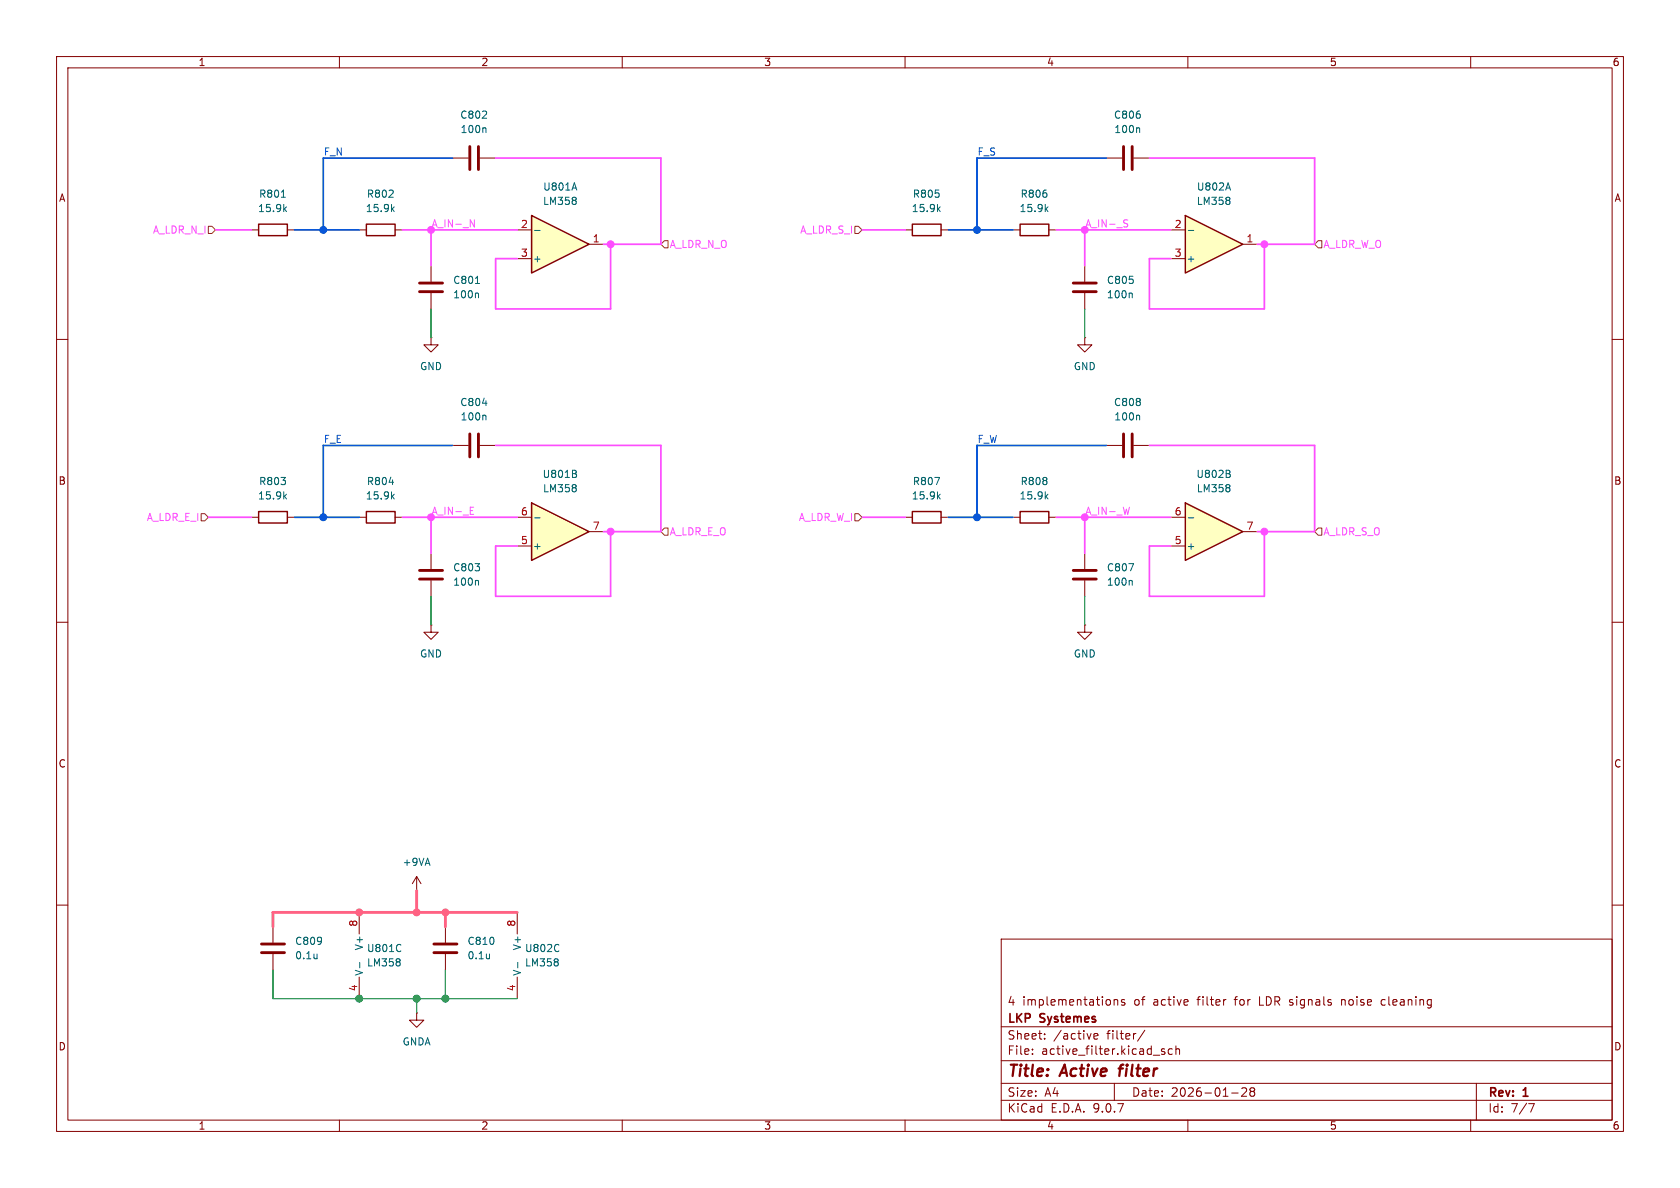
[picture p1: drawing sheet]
<svg xmlns="http://www.w3.org/2000/svg" width="297mm" height="210mm" viewBox="0 0 297 210" stroke-linecap="round" stroke-linejoin="round" font-family="sans-serif">
<g fill="none" stroke="#840000" stroke-width=".18">
<path d="M10 10h277v190h-277zM12 12h273v186h-273zM60 10v2M110 10v2M160 10v2M210 10v2M260 10v2M195.6 27.9h2.8M200.4 27.9h2.8M10 60h2M285 60h2M63.5 91.4h1.3"/>
<path d="M69.8 91.4h1.3M10 110h2M285 110h2M10 160h2M177 166h108v32h-108zM197 176.7v1M197 176.8l.2-.1 .3 .1 .1 .9M198.8 176.8l-.3-.1-.3 .2 .1 .2 .5 .2v.3h-.6M216.6 176.7h.1M237.2 176.7v1M237.4 176.7l-.2 .1M244.7 176.7l-.4 .1-.1 .2v.6l.5 .1"/>
<path d="M285 160h2M60 198v2M110 198v2M160 198v2M177 194.5h108M177 191.5h108M177 187.5h108M177 181.5h108M182.5 186.3v.1M182.5 185.5v.1M184.7 183.6v.1M184.7 182.8v.1"/>
<path d="M193.4 183.2l.7-.1-.1-.3-.4-.1-.2 .2 .1 .7h.5M197 191.5v3M202.4 182.1l-1.3 2M205.9 185.5l-.4-.1-.2 .2 .1 .2 .5 .2v.3h-.6M207.2 185.5l-.4-.1-.3 .3v.4l.2 .2h.5M207.9 185.5l.2-.1 .4 .1v.9M207.9 184.9v1.5M210 198v2M217.7 193.2h1.2M219.5 192.4l.6-.1 .2 .1 .1 .3-.9 1.1h.9M221.2 192.9l-.2-.2 .2-.4 .5 .1 .1 .2-.3 .3M221.2 192.9l-.2 .3v.5l.2 .1 .5-.1 .1-.2-.1-.4-.2-.2"/>
<path d="M221.2 192.9h.3M260 198v2M261 191.5v6.5M270.2 195.1h1l-.6 1.5"/>
</g>
<path d="M197.8 188.9h.7M198.1 188.5l-.2 1.7" fill="none" stroke="#840000" stroke-width=".4"/>
<path d="M198.6 25.9v4.1M200.2 25.9v4.1" fill="none" stroke="#840000" stroke-width=".51"/>
<path d="M201.3 22.6l.2 .2v.6M68.8 85.2h.8M69.3 87.7l.4 .5M69.7 87.4l-.5 .4" fill="none" stroke="#006464" stroke-width=".18"/>
<path d="M64.8 90.4h5v2.1h-5z" fill="none" stroke="#840000" stroke-width=".25"/>
<path d="M209.5 88.9l10.2 5.1-10.2 5.1z" fill="#ffffc2"/>
<path d="M161.3 90.4h5.1v2.1h-5.1zM209.5 88.9l10.2 5.1-10.2 5.1z" fill="none" stroke="#840000" stroke-width=".25"/>
<g fill="none" stroke="#840000" stroke-width=".18">
<path d="M76.2 59.7v1.3h1.3l-1.3 1.2-1.3-1.2h1.3M76.2 59.7h.1M191.8 59.7v1.3h1.2l-1.2 1.2-1.3-1.2h1.3M191.8 59.7h.1M191.8 47v2.8M191.8 51.8v2.8M160 91.4h1.3M166.4 91.4h1.2M191.8 97.8v2.8M207 91.4h2.5M207 96.5h2.5M219.7 94h2.5"/>
<path d="M191.8 110.5v1.3h1.2l-1.2 1.2-1.3-1.2h1.3M191.8 110.5h.1M191.8 102.6v2.8"/>
</g>
<path d="M200 51.8l.2 .2v.6M165.3 84.4h.8l-.5 1.3M165.9 87.7l.3 .5M166.2 87.4l-.5 .4M199.6 99.6h.8l-.5 1.3M210.1 91.5h.9M217.2 83.7l.3 .3-.1 .3-.1 .1M217.3 83.2l.1 .2-.1 .3M217.4 85.8v.3M217.4 86.3v.5M200 102.6l.2 .2v.6" fill="none" stroke="#006464" stroke-width=".18"/>
<path d="M189.7 50h4.1M189.7 51.6h4.1M189.7 100.8h4.1M189.7 102.4h4.1" fill="none" stroke="#840000" stroke-width=".51"/>
<path d="M209.5 38.1l10.2 5.1-10.2 5.1z" fill="#ffffc2"/>
<path d="M64.8 39.6h5v2.1h-5zM161.3 39.6h5.1v2.1h-5.1zM180.3 39.6h5.1v2.1h-5.1zM209.5 38.1l10.2 5.1-10.2 5.1zM180.3 90.4h5.1v2.1h-5.1z" fill="none" stroke="#840000" stroke-width=".25"/>
<g fill="none" stroke="#840000" stroke-width=".18">
<path d="M63.5 40.6h1.3M69.8 40.6h1.3M160 40.6h1.3M166.4 40.6h1.2M179.1 40.6h1.2M185.4 40.6h1.3M207 40.6h2.5M207 45.7h2.5M219.7 43.2h2.5M195.6 78.7h2.8M200.4 78.7h2.8M76.2 97.8v2.8"/>
<path d="M179.1 91.4h1.2M185.4 91.4h1.3M76.2 110.5v1.3h1.3l-1.3 1.2-1.3-1.2h1.3M76.2 110.5h.1M76.2 102.6v2.8M73.7 157.5h.1M73.7 154.9l-.8 1.3M73.7 154.9l.7 1.3M73.7 154.9v2.6M48.3 163.8v2.8M48.3 168.7v2.8M63.5 161.3v3.8"/>
<path d="M63.5 172.7v3.8M73.7 179.1v1.2h1.2l-1.2 1.3-1.3-1.3h1.3M73.7 179.1h.1M78.7 163.8v2.8M78.7 168.7v2.8M91.4 161.3v3.8M91.4 172.7v3.8"/>
</g>
<g fill="none" stroke="#006464" stroke-width=".18">
<path d="M69.3 36.9l.4 .5M69.7 36.6l-.5 .4M165.9 36.9l.3 .5M166.2 36.6l-.5 .4M184.9 36.9l.4 .5M185.3 36.6l-.5 .4M217.1 32.3l.4 1.3M217.4 35v.3M217.4 35.5v.5M210.1 40.7h.9M201.3 73.4l.2 .2v.6M184.9 87.7l.4 .5"/>
<path d="M185.3 87.4l-.5 .4M84.4 102.6l.2 .2v.6M56.1 168.6v.9M56.1 169.4h-.1M63.6 170.1v1M70.7 169.6v.3M70.7 170.2v.4M70.8 167l.1 .1M70.9 168.1l-.1 .1M86.5 168.6v.9M86.5 169.4h.1M91.5 170.1v1"/>
<path d="M98.6 169.6v.3M98.6 170.2v.4M98.7 167l.1 .1M98.8 168.1l-.1 .1"/>
</g>
<path d="M198.6 76.7v4.1M200.2 76.7v4.1M74.2 100.8h4M74.2 102.4h4M46.2 168.4h4.1M46.2 166.9h4.1M76.7 168.4h4.1M76.7 166.9h4.1" fill="none" stroke="#840000" stroke-width=".51"/>
<path d="M94 38.1l10.1 5.1-10.1 5.1z" fill="#ffffc2"/>
<path d="M94 38.1l10.1 5.1-10.1 5.1z" fill="none" stroke="#840000" stroke-width=".25"/>
<path d="M91.4 40.6h2.6M91.4 45.7h2.6M104.1 43.2h2.6" fill="none" stroke="#840000" stroke-width=".18"/>
<path d="M101.5 32.3l.5 1.3M101.8 35v.3M101.8 35.5v.5M94.5 40.7h1" fill="none" stroke="#006464" stroke-width=".18"/>
<path d="M94 88.9l10.1 5.1-10.1 5.1z" fill="#ffffc2"/>
<path d="M45.7 39.6h5.1v2.1h-5.1zM45.7 90.4h5.1v2.1h-5.1zM94 88.9l10.1 5.1-10.1 5.1z" fill="none" stroke="#840000" stroke-width=".25"/>
<g fill="none" stroke="#840000" stroke-width=".18">
<path d="M80 27.9h2.8M84.8 27.9h2.8M44.4 40.6h1.3M50.8 40.6h1.3M76.2 47v2.8M76.2 51.8v2.8M80 78.7h2.8M84.8 78.7h2.8M44.4 91.4h1.3M50.8 91.4h1.3M91.4 91.4h2.6M91.4 96.5h2.6"/>
<path d="M104.1 94h2.6"/>
</g>
<g fill="none" stroke="#006464" stroke-width=".18">
<path d="M49.7 34.9h.8M50.3 36.9l.3 .5M50.6 36.6l-.4 .4M85.7 22.6l.2 .2v.6M84.1 50.1h.7M84.4 51.8l.2 .2v.6M85.3 71.3h.8M85.7 73.4l.2 .2v.6M50.3 87.7l.3 .5M50.6 87.4l-.4 .4M94.5 91.5h1M101.6 83.7l.3 .3v.3l-.2 .1"/>
<path d="M101.8 83.2l.1 .2-.1 .3M101.8 85.8v.3M101.8 86.3v.5"/>
</g>
<path d="M83.1 25.9v4.1M84.6 25.9v4.1M74.2 50h4M74.2 51.6h4M83.1 76.7v4.1M84.6 76.7v4.1" fill="none" stroke="#840000" stroke-width=".51"/>
<path d="M36.8 40h.7l.6 .6-.6 .7h-.7zM117.5 42.5h.6v1.3h-.6l-.7-.6zM151.1 40h.7l.6 .6-.6 .7h-.7zM233 42.5h.7v1.3h-.7l-.6-.6zM35.6 90.8h.6l.6 .6-.6 .7h-.6zM117.5 93.3h.6v1.3h-.6l-.7-.6zM151.1 90.8h.7l.6 .6-.6 .7h-.7zM233 93.3h.7v1.3h-.7l-.6-.6z" fill="none" stroke="#725600" stroke-width=".18"/>
<path d="M83.1 38.9l.8 1.2v-1.2M198.9 39.5l.3 .1 .2 .3-.3 .2h-.3M198.9 38.9h.5M83.1 90.3h.5M83.1 90.9h.6M83.1 89.7h.6M199.7 89.7l-.3 1.2" fill="none" stroke="#fd4dff" stroke-width=".18"/>
<path d="M80 27.9h-22.9v12.7M195.6 27.9h-22.9v12.7M52.1 40.6h11.4M167.6 40.6h11.5M80 78.7h-22.9v12.7M195.6 78.7h-22.9v12.7M52.1 91.4h11.4M167.6 91.4h11.5" fill="none" stroke="#0a52ff" stroke-width=".3"/>
<path d="M76.2 54.6v5.1M191.8 54.6v5.1M76.2 105.4v5.1M191.8 105.4v5.1M48.3 171.5v5h43.1M73.7 176.5v2.6M78.7 171.5v5" fill="none" stroke="#009600" stroke-width=".2"/>
<g fill="none" stroke="#fd4dff" stroke-width=".3">
<path d="M87.6 27.9h29.2v15.3h-10.1M203.2 27.9h29.2v15.3h-10.2M38.1 40.6h6.3M71.1 40.6h20.3M76.2 40.6v6.4M107.9 43.2v11.4h-20.3v-8.9h3.8M152.4 40.6h7.6M186.7 40.6h20.3M191.8 40.6v6.4M223.5 43.2v11.4h-20.3v-8.9h3.8M87.6 78.7h29.2v15.3h-10.1M203.2 78.7h29.2v15.3h-10.2"/>
<path d="M36.8 91.4h7.6M71.1 91.4h20.3M76.2 91.4v6.4M107.9 94v11.4h-20.3v-8.9h3.8M152.4 91.4h7.6M186.7 91.4h20.3M191.8 91.4v6.4M223.5 94v11.4h-20.3v-8.9h3.8"/>
</g>
<path d="M73.7 157.5v3.8M78.7 161.3v2.5M91.4 161.3h-43.1v2.5" fill="none" stroke="#ff6283" stroke-width=".51"/>
<g fill="#fd4dff" stroke="#fd4dff" stroke-width=".18">
<circle cx="107.9" cy="94" r=".61"/>
<circle cx="107.9" cy="43.2" r=".61"/>
<circle cx="191.8" cy="91.4" r=".61"/>
<circle cx="223.5" cy="94" r=".61"/>
<circle cx="223.5" cy="43.2" r=".61"/>
<circle cx="191.8" cy="40.6" r=".61"/>
<circle cx="76.2" cy="91.4" r=".61"/>
<circle cx="76.2" cy="40.6" r=".61"/>
</g>
<g fill="#ff6283" stroke="#ff6283" stroke-width=".18">
<circle cx="73.7" cy="161.3" r=".61"/>
<circle cx="78.7" cy="161.3" r=".61"/>
<circle cx="63.5" cy="161.3" r=".61"/>
</g>
<g fill="#009600" stroke="#009600" stroke-width=".18">
<circle cx="78.7" cy="176.5" r=".61"/>
<circle cx="73.7" cy="176.5" r=".61"/>
<circle cx="63.5" cy="176.5" r=".61"/>
</g>
<g fill="#0a52ff" stroke="#0a52ff" stroke-width=".18">
<circle cx="172.7" cy="91.4" r=".61"/>
<circle cx="172.7" cy="40.6" r=".61"/>
<circle cx="57.1" cy="40.6" r=".61"/>
<circle cx="57.1" cy="91.4" r=".61"/>
</g>
<g font-size="2.8" fill="#840000">
<text x="178" y="190.9">Title:</text>
<text x="187.7" y="190.9">Active</text>
<text x="198.7" y="190.9">filter</text>
</g>
<g font-size="2.1" fill="#840000">
<text x="178" y="178">4</text>
<text x="180.7" y="178">implementations</text>
<text x="200.5" y="178">of</text>
<text x="204" y="178">active</text>
<text x="212" y="178">filter</text>
<text x="218.7" y="178">for</text>
<text x="223.2" y="178">LDR signals</text>
<text x="238" y="178">noise</text>
<text x="245.2" y="178">cleaning</text>
<text x="178" y="184">Sheet:</text>
<text x="178" y="181.2">LKP</text>
<text x="184" y="181.2">Systemes</text>
<text x="186.2" y="184">/active</text>
<text x="195.7" y="184">filter/</text>
<text x="178" y="186.7">File:</text>
<text x="184.1" y="186.7">active_filter.kicad_sch</text>
<text x="178" y="196.9">KiCad</text>
<text x="178" y="194.1">Size:</text>
<text x="184.7" y="194.1">A4</text>
<text x="185.7" y="196.9">E.D.A.</text>
<text x="193.3" y="196.9">9.0.7</text>
<text x="200" y="194.1">Date:</text>
<text x="207" y="194.1">2026-01-28</text>
<text x="263" y="194.3">Rev:</text>
<text x="263" y="196.9">Id:</text>
<text x="267.1" y="196.9">7/7</text>
<text x="269.4" y="194.3">1</text>
</g>
<g font-size="1.8" fill="#840000">
<text x="35" y="11.9">1</text>
<text x="85" y="11.9">2</text>
<text x="135" y="11.9">3</text>
<text x="185" y="11.9">4</text>
<text x="235" y="11.9">5</text>
<text x="285" y="11.9">6</text>
<text x="10.3" y="35.9">A</text>
<text x="285.3" y="35.9">A</text>
<text x="10.3" y="85.9">B</text>
<text x="285.3" y="85.9">B</text>
<text x="10.3" y="135.9">C</text>
<text x="285.3" y="135.9">C</text>
<text x="10.3" y="185.9">D</text>
<text x="285.3" y="185.9">D</text>
<text x="35" y="199.9">1</text>
<text x="85" y="199.9">2</text>
<text x="135" y="199.9">3</text>
<text x="185" y="199.9">4</text>
<text x="235" y="199.9">5</text>
<text x="285" y="199.9">6</text>
</g>
<g font-size="1.8" fill="#006464">
<text x="81.3" y="21.2">C802</text>
<text x="81.3" y="23.7">100n</text>
<text x="196.8" y="21.2">C806</text>
<text x="196.9" y="23.7">100n</text>
<text x="45.7" y="35.2">R801</text>
<text x="64.8" y="35.2">R802</text>
<text x="95.9" y="33.9">U801A</text>
<text x="161.3" y="35.2">R805</text>
<text x="180.3" y="35.2">R806</text>
<text x="211.5" y="33.9">U802A</text>
<text x="45.5" y="37.7">15.9k</text>
<text x="64.6" y="37.7">15.9k</text>
<text x="95.9" y="36.4">LM358</text>
<text x="161.1" y="37.7">15.9k</text>
<text x="180.1" y="37.7">15.9k</text>
<text x="211.5" y="36.4">LM358</text>
<text x="94.1" y="46.6">+</text>
<text x="209.7" y="46.6">+</text>
<text x="80" y="50.4">C801</text>
<text x="80" y="52.9">100n</text>
<text x="195.6" y="50.4">C805</text>
<text x="195.6" y="52.9">100n</text>
<text x="74.2" y="65.6">GND</text>
<text x="189.7" y="65.6">GND</text>
<text x="81.3" y="72">C804</text>
<text x="196.8" y="72">C808</text>
<text x="81.3" y="74.5">100n</text>
<text x="196.9" y="74.5">100n</text>
<text x="45.5" y="88.5">15.9k</text>
<text x="45.7" y="86">R803</text>
<text x="64.6" y="88.5">15.9k</text>
<text x="64.8" y="86">R804</text>
<text x="95.8" y="84.7">U801B</text>
<text x="95.9" y="87.2">LM358</text>
<text x="161.1" y="88.5">15.9k</text>
<text x="161.3" y="86">R807</text>
<text x="180.1" y="88.5">15.9k</text>
<text x="180.3" y="86">R808</text>
<text x="211.4" y="84.7">U802B</text>
<text x="211.5" y="87.2">LM358</text>
<text x="80" y="101.2">C803</text>
<text x="94.1" y="97.4">+</text>
<text x="195.6" y="101.2">C807</text>
<text x="209.7" y="97.4">+</text>
<text x="80" y="103.7">100n</text>
<text x="195.6" y="103.7">100n</text>
<text x="74.2" y="116.4">GND</text>
<text x="189.7" y="116.4">GND</text>
<text x="71.1" y="153.3">+9VA</text>
<text x="52.1" y="167.2">C809</text>
<text x="82.6" y="167.2">C810</text>
<text x="52.1" y="169.8">0.1u</text>
<text x="64.4" y="172.6" transform="rotate(-90 64.4 172.6)">V-</text>
<text x="64.4" y="168.1" transform="rotate(-90 64.4 168.1)">V+</text>
<text x="64.8" y="168.5">U801C</text>
<text x="64.8" y="171">LM358</text>
<text x="82.6" y="169.8">0.1u</text>
<text x="92.3" y="172.6" transform="rotate(-90 92.3 172.6)">V-</text>
<text x="92.3" y="168.1" transform="rotate(-90 92.3 168.1)">V+</text>
<text x="92.7" y="168.5">U802C</text>
<text x="92.7" y="171">LM358</text>
<text x="71.1" y="185">GNDA</text>
</g>
<g font-size="1.8" fill="#0a52ff">
<text x="57.1" y="27.6">F_N</text>
<text x="172.7" y="27.6">F_S</text>
<text x="57.1" y="78.4">F_E</text>
<text x="172.7" y="78.4">F_W</text>
</g>
<g font-size="1.8" fill="#fd4dff">
<text x="26.9" y="41.5">A_LDR_N_I</text>
<text x="76.2" y="40.3">A_IN-_N</text>
<text x="141.4" y="41.5">A_LDR_S_I</text>
<text x="191.8" y="40.3">A_IN-_S</text>
<text x="118.3" y="44">A_LDR_N_O</text>
<text x="233.9" y="44">A_LDR_W_O</text>
<text x="25.9" y="92.3">A_LDR_E_I</text>
<text x="76.2" y="91.1">A_IN-_E</text>
<text x="118.3" y="94.8">A_LDR_E_O</text>
<text x="141.1" y="92.3">A_LDR_W_I</text>
<text x="191.8" y="91.1">A_IN-_W</text>
<text x="233.9" y="94.8">A_LDR_S_O</text>
</g>
<g font-size="1.8" fill="#a90000">
<text x="92" y="40.4">2</text>
<text x="207.6" y="40.4">2</text>
<text x="92" y="45.5">3</text>
<text x="104.7" y="42.9">1</text>
<text x="207.6" y="45.5">3</text>
<text x="220.3" y="42.9">1</text>
<text x="92" y="91.2">6</text>
<text x="104.7" y="93.7">7</text>
<text x="207.6" y="91.2">6</text>
<text x="220.3" y="93.7">7</text>
<text x="92" y="96.3">5</text>
<text x="207.6" y="96.3">5</text>
<text x="63.2" y="163.9" transform="rotate(-90 63.2 163.9)">8</text>
<text x="91.2" y="163.9" transform="rotate(-90 91.2 163.9)">8</text>
<text x="63.2" y="175.3" transform="rotate(-90 63.2 175.3)">4</text>
<text x="91.2" y="175.3" transform="rotate(-90 91.2 175.3)">4</text>
</g>
</svg>
